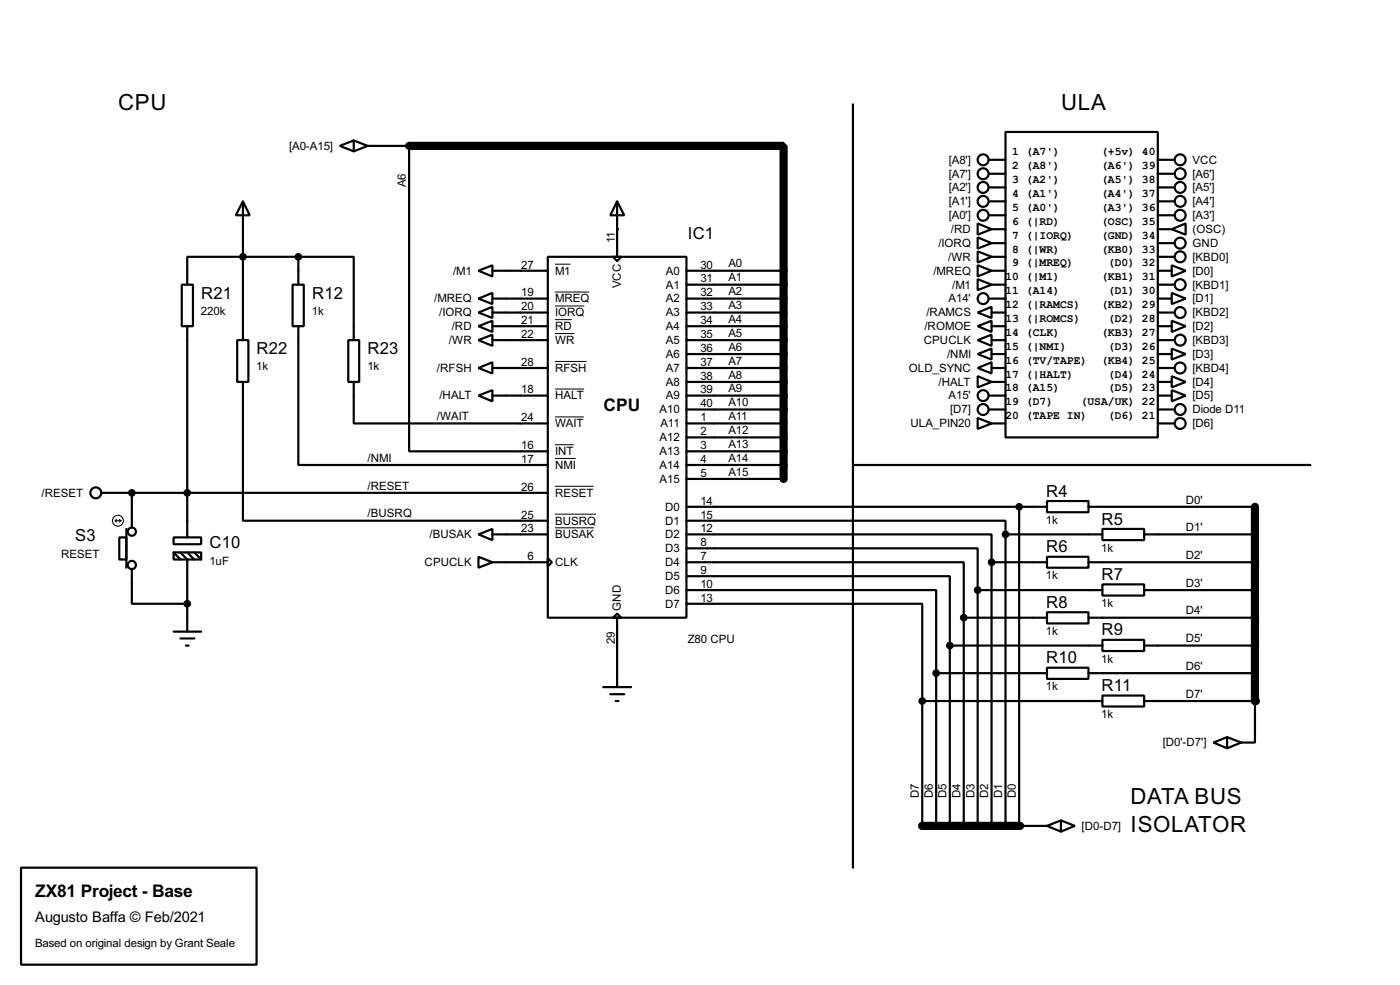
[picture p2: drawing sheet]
<svg xmlns="http://www.w3.org/2000/svg" width="256mm" height="180mm" viewBox="0 0 256 180" stroke-linecap="round" stroke-linejoin="round" font-family="sans-serif">
<g fill="#000">
<circle cx="113.1" cy="42" r=".2"/>
<circle cx="229.9" cy="128.3" r=".75"/>
<circle cx="169" cy="151.2" r=".75"/>
<circle cx="186.7" cy="151.2" r=".75"/>
</g>
<path d="M75 26.7h68.6v61M229.9 92.8v35.5M169 151.2h17.7" fill="none" stroke="#000" stroke-width="1.5"/>
<g fill="none" stroke="#000" stroke-width=".4">
<path d="M156.3 19.1v139.7M44.5 36.9l1.3 2.5h-2.6zM44.5 36.9v25.4M62.3 26.7l2.5-1v2zM64.8 25.7l2.6 1M67.4 26.7h7.6v55.9h25.4M67.4 26.7l-2.6 1M113.1 36.9l1.3 2.5h-2.6zM113.1 36.9v10.1M181.2 29.3h3M181.2 39.4h3M181.2 36.9h3"/>
<path d="M181.2 34.3h3M181.2 31.8h3M184.2 24.2h27.9v55.9h-27.9zM212.1 29.3h3.1M212.1 39.4h3.1M212.1 36.9h3.1M212.1 34.3h3.1M212.1 31.8h3.1M33.3 52.1h2.1v7.6h-2.1zM34.3 59.7v38.7M53.6 52.1h2.1v7.6h-2.1zM54.7 59.7v25.4h45.7"/>
<path d="M54.7 47h10.1v15.3M54.7 47h-20.4v5.1M54.7 47v5.1M87.7 49.6l2.5-1v2zM87.7 59.7l2.5-1v2.1zM87.7 57.2l2.5-1v2zM87.7 54.7l2.5-1.1v2.1zM90.2 49.6h10.2M90.2 59.7h10.2M90.2 57.2h10.2M90.2 54.7h10.2M100.4 47h25.4v66.1h-25.4z"/>
<path d="M112.3 47h1.5l-.7 .8zM125.8 49.6h17.8M125.8 59.7h17.8M125.8 57.2h17.8M125.8 54.7h17.8M125.8 52.1h17.8M179.1 40.9l2.6 1.1-2.6 1zM179.1 43.5l2.6 1-2.6 1zM179.1 46l2.6 1-2.6 1.1zM179.1 48.6l2.6 1-2.6 1zM179.1 51.1l2.6 1-2.6 1zM179.1 59.7l2.6-1v2.1z"/>
<path d="M179.1 57.2l2.6-1v2zM181.2 54.7h3M181.7 49.6h2.5M181.7 59.7h2.5M181.7 57.2h2.5M181.7 47h2.5M181.7 52.1h2.5M181.7 42h2.5M181.7 44.5h2.5M212.1 49.6h2.6M212.1 59.7h2.6M212.1 57.2h3.1"/>
<path d="M212.1 54.7h2.6M212.1 47h3.1M212.1 52.1h3.1M212.1 42h2.6M212.1 44.5h3.1M214.7 42l2.5-1.1v2.1zM214.7 48.6l2.5 1-2.5 1zM214.7 53.6l2.5 1.1-2.5 1zM214.7 58.7l2.5 1-2.5 1.1zM43.5 62.3h2v7.6h-2zM44.5 69.9v25.4h55.9M63.8 62.3h2v7.6h-2z"/>
<path d="M64.8 69.9v7.6h35.6M87.7 67.4l2.5-1.1v2.1zM87.7 62.3l2.5-1v2zM87.7 72.4l2.5-1v2.1zM90.2 67.4h10.2M90.2 62.3h10.2M90.2 72.4h10.2M125.8 67.4h17.8M125.8 62.3h17.8M125.8 72.4h17.8M125.8 77.5h17.8M125.8 75h17.8"/>
<path d="M125.8 69.9h17.8M125.8 64.8h17.8M179.1 64.8l2.6-1v2zM179.1 62.3l2.6-1v2zM179.1 67.4l2.6-1.1v2.1zM179.1 68.9l2.6 1-2.6 1zM179.1 76.5l2.6 1-2.6 1zM181.2 72.4h3M181.2 75h3M181.7 67.4h2.5M181.7 62.3h2.5M181.7 77.5h2.5"/>
<path d="M181.7 69.9h2.5M181.7 64.8h2.5M212.1 67.4h3.1M212.1 62.3h3.1M212.1 72.4h2.6M212.1 77.5h3.1M212.1 75h3.1M212.1 69.9h2.6M212.1 64.8h2.6M214.7 63.8l2.5 1-2.5 1zM214.7 68.9l2.5 1-2.5 1zM214.7 71.4l2.5 1-2.5 1.1z"/>
<path d="M18.6 90.2h81.8M21.9 98.4h1.3v4h-1.3zM23.2 96.8v7.1M24.2 90.2v6.4M31.8 98.4h5.1v1.2h-5.1zM87.7 97.8l2.5-1v2.1zM90.2 97.8h10.2M125.8 95.3h58.4v2.5M125.8 97.8h55.9v5.1M125.8 87.7h17.8M125.8 85.1h17.8M125.8 82.6h17.8"/>
<path d="M125.8 80.1h17.8M125.8 92.8h66M156.3 85.1h83.8M184.2 97.8h17.8M184.2 97.8v53.4M186.7 92.8v58.4h5.1M191.8 91.7h7.6v2.1h-7.6zM199.4 92.8h30.5M202 96.8h7.6v2.1h-7.6zM209.6 97.8h20.3M24.2 104.2v6.3h10.1M31.8 101.1h5.1v1.3h-5.1z"/>
<path d="M31.8 101.1l1.3 1.3M31.8 115.6h5.1M33.1 101.1l1.2 1.3v13.2M33.1 116.9h2.5M34.1 118.2h.5M34.3 101.1l1.3 1.3M35.6 101.1l1.3 1.3M87.7 101.9l2.5 1-2.5 1zM90.2 102.9h10.2M100.4 102.2l.7 .7-.7 .8zM112.3 113.1l.8-.8 .7 .8zM113.1 113.1v12.7"/>
<path d="M125.8 100.4h53.3v7.6M125.8 102.9h50.8v10.2M125.8 105.5h48.2v12.7M125.8 108h45.7v15.2M125.8 110.5h43.2v17.8M174 118.2h28M174 118.2v33M176.6 113.1h15.2M176.6 113.1v38.1M179.1 108h22.9M179.1 108v43.2M181.7 102.9h10.1"/>
<path d="M181.7 102.9v48.3M191.8 101.9h7.6v2h-7.6zM191.8 112.1h7.6v2h-7.6zM199.4 102.9h30.5M199.4 113.1h30.5M202 107h7.6v2h-7.6zM202 117.1h7.6v2.1h-7.6zM209.6 108h20.3M209.6 118.2h20.3M110.5 125.8h5.1M111.8 127.1h2.6M112.8 128.3h.5"/>
<path d="M169 128.3h33M169 128.3v22.9M171.5 123.2h20.3M171.5 123.2v28M191.8 122.2h7.6v2.1h-7.6zM199.4 123.2h30.5M202 127.3h7.6v2h-7.6zM209.6 128.3h20.3v7.6h-2.5M222.3 135.9l2.5-1v2.1zM224.8 134.9l2.6 1M227.4 135.9l-2.6 1.1M3.9 158.8h43.1v17.8h-43.1z"/>
<path d="M191.8 151.2l2.6 1M194.4 150.2l2.5 1-2.5 1zM194.4 150.2l-2.6 1"/>
<circle cx="180.1" cy="29.3" r="1"/>
<circle cx="180.1" cy="31.8" r="1"/>
<circle cx="180.1" cy="36.9" r="1"/>
<circle cx="180.1" cy="34.3" r="1"/>
<circle cx="180.1" cy="39.4" r="1"/>
<circle cx="216.2" cy="31.8" r="1"/>
<circle cx="216.2" cy="29.3" r="1"/>
<circle cx="216.2" cy="39.4" r="1"/>
<circle cx="216.2" cy="36.9" r="1"/>
<circle cx="216.2" cy="34.3" r="1"/>
<circle cx="180.1" cy="54.7" r="1"/>
<circle cx="216.2" cy="47" r="1"/>
<circle cx="216.2" cy="44.5" r="1"/>
<circle cx="216.2" cy="52.1" r="1"/>
<circle cx="216.2" cy="57.2" r="1"/>
<circle cx="180.1" cy="75" r="1"/>
<circle cx="180.1" cy="72.4" r="1"/>
<circle cx="216.2" cy="62.3" r="1"/>
<circle cx="216.2" cy="77.5" r="1"/>
<circle cx="216.2" cy="67.4" r="1"/>
<circle cx="216.2" cy="75" r="1"/>
<circle cx="17.5" cy="90.2" r="1"/>
<circle cx="24.1" cy="97.3" r=".75"/>
<circle cx="24.1" cy="103.4" r=".75"/>
</g>
<g fill="none" stroke="#000" stroke-width=".18">
<path d="M101.7 48.4h2.8M101.7 53.5h6.3M101.7 56h5.4M101.7 58.5h3.1M101.7 61.1h3.6M101.7 66.2h5.8M101.7 71.2h5.3M101.7 76.3h5.3M101.7 81.4h3.4M101.7 83.9h3.8M101.7 89h7.1M101.7 94.1h7.5"/>
<path d="M101.7 96.6h7.1"/>
</g>
<g fill="#000" stroke="#000" stroke-width=".4">
<circle cx="44.5" cy="47" r=".5"/>
<circle cx="54.6" cy="47" r=".5"/>
<circle cx="24.1" cy="90.2" r=".5"/>
<circle cx="34.3" cy="90.2" r=".5"/>
<circle cx="184.2" cy="97.8" r=".5"/>
<circle cx="186.7" cy="92.8" r=".5"/>
<circle cx="34.3" cy="110.5" r=".5"/>
<circle cx="174" cy="118.2" r=".5"/>
<circle cx="176.5" cy="113.1" r=".5"/>
<circle cx="179.1" cy="108" r=".5"/>
<circle cx="181.6" cy="102.9" r=".5"/>
<circle cx="168.9" cy="128.3" r=".5"/>
<circle cx="171.5" cy="123.2" r=".5"/>
</g>
<g fill="none" stroke="#000" stroke-width=".2">
<path d="M21.1 95.3h1.1M21.1 95.3l.3 .3M21.4 95.1l-.3 .2M21.9 95.1l.3 .2M22.2 95.3l-.3 .3"/>
<circle cx="21.6" cy="95.3" r="1"/>
</g>
<g font-size="4.6">
<text x="21.7" y="20.2">CPU</text>
<text x="194.4" y="20.2">ULA</text>
<text x="207.1" y="147.2">DATA BUS</text>
<text x="207.1" y="152.3">ISOLATOR</text>
</g>
<g font-size="3.6">
<text x="110.6" y="75.3">CPU</text>
<text x="6.5" y="164.2">ZX81 Project - Base</text>
</g>
<g font-size="3.4">
<text x="126" y="43.7">IC1</text>
<text x="36.9" y="54.7">R21</text>
<text x="57.2" y="54.7">R12</text>
<text x="47" y="64.8">R22</text>
<text x="67.4" y="64.8">R23</text>
<text x="191.7" y="90.9">R4</text>
<text x="13.8" y="99.1">S3</text>
<text x="38.4" y="100.4">C10</text>
<text x="191.7" y="101.1">R6</text>
<text x="201.8" y="96">R5</text>
<text x="201.8" y="106.2">R7</text>
<text x="191.7" y="111.3">R8</text>
<text x="201.8" y="116.3">R9</text>
<text x="191.7" y="121.4">R10</text>
<text x="201.8" y="126.5">R11</text>
</g>
<text font-size="3" x="6.4" y="168.8">Augusto Baffa © Feb/2021</text>
<g font-size="2.4">
<text x="53" y="27.4">[A0-A15]</text>
<text x="173.8" y="30">[A8']</text>
<text x="185.5" y="28.5">1 (A7')</text>
<text x="201.7" y="28.5">(+5v) 40</text>
<text x="218.5" y="30">VCC</text>
<text x="74.4" y="34.3" transform="rotate(-90 74.4 34.3)">A6</text>
<text x="173.8" y="32.5">[A7']</text>
<text x="173.8" y="35">[A2']</text>
<text x="185.5" y="31">2 (A8')</text>
<text x="185.5" y="33.5">3 (A2')</text>
<text x="201.7" y="31">(A6') 39</text>
<text x="201.7" y="33.5">(A5') 38</text>
<text x="218.5" y="35">[A5']</text>
<text x="218.5" y="32.5">[A6']</text>
<text x="173.8" y="37.6">[A1']</text>
<text x="173.8" y="40.1">[A0']</text>
<text x="185.5" y="36">4 (A1')</text>
<text x="185.5" y="38.6">5 (A0')</text>
<text x="185.5" y="41.2">6 (|RD)</text>
<text x="201.7" y="36">(A4') 37</text>
<text x="201.7" y="38.6">(A3') 36</text>
<text x="201.7" y="41.2">(OSC) 35</text>
<text x="218.5" y="40.1">[A3']</text>
<text x="218.5" y="37.6">[A4']</text>
<text x="112.7" y="44.5" transform="rotate(-90 112.7 44.5)">11</text>
<text x="171.9" y="45.2">/IORQ</text>
<text x="173.7" y="47.7">/WR</text>
<text x="174.2" y="42.7">/RD</text>
<text x="185.5" y="43.7">7 (|IORQ)</text>
<text x="185.5" y="46.2">8 (|WR)</text>
<text x="201.7" y="43.7">(GND) 34</text>
<text x="201.7" y="46.2">(KB0) 33</text>
<text x="218.5" y="42.7">(OSC)</text>
<text x="218.5" y="47.7">[KBD0]</text>
<text x="218.5" y="45.2">GND</text>
<text x="83" y="50.3">/M1</text>
<text x="95.5" y="49.2">27</text>
<text x="101.7" y="50.3">M1</text>
<text x="113.8" y="52.8" transform="rotate(-90 113.8 52.8)">VCC</text>
<text x="122" y="50.3">A0</text>
<text x="122" y="52.8">A1</text>
<text x="128.3" y="49.2">30</text>
<text x="128.3" y="51.7">31</text>
<text x="133.4" y="51.5">A1</text>
<text x="133.4" y="49">A0</text>
<text x="171" y="50.3">/MREQ</text>
<text x="174.5" y="52.8">/M1</text>
<text x="184.2" y="51.3">10 (|M1)</text>
<text x="184.2" y="53.9">11 (A14)</text>
<text x="185.5" y="48.7">9 (|MREQ)</text>
<text x="201.7" y="51.3">(KB1) 31</text>
<text x="203" y="48.7">(D0) 32</text>
<text x="203" y="53.9">(D1) 30</text>
<text x="218.5" y="52.8">[KBD1]</text>
<text x="218.5" y="50.3">[D0]</text>
<text x="36.8" y="57.6">220k</text>
<text x="57.2" y="57.6">1k</text>
<text x="79.6" y="55.4">/MREQ</text>
<text x="80.5" y="57.9">/IORQ</text>
<text x="95.5" y="54.3">19</text>
<text x="95.5" y="56.8">20</text>
<text x="95.5" y="59.3">21</text>
<text x="101.7" y="55.4">MREQ</text>
<text x="101.7" y="57.9">IORQ</text>
<text x="122" y="55.4">A2</text>
<text x="122" y="57.9">A3</text>
<text x="128.3" y="54.3">32</text>
<text x="128.3" y="56.8">33</text>
<text x="128.3" y="59.3">34</text>
<text x="133.4" y="59.1">A4</text>
<text x="133.4" y="56.6">A3</text>
<text x="133.4" y="54">A2</text>
<text x="169.7" y="57.9">/RAMCS</text>
<text x="173.8" y="55.4">A14'</text>
<text x="184.2" y="56.4">12 (|RAMCS)</text>
<text x="184.2" y="58.9">13 (|ROMCS)</text>
<text x="201.7" y="56.4">(KB2) 29</text>
<text x="203" y="58.9">(D2) 28</text>
<text x="218.5" y="57.9">[KBD2]</text>
<text x="218.5" y="55.4">[D1]</text>
<text x="82.3" y="63">/WR</text>
<text x="82.8" y="60.4">/RD</text>
<text x="95.5" y="61.9">22</text>
<text x="101.7" y="60.4">RD</text>
<text x="101.7" y="63">WR</text>
<text x="122" y="60.4">A4</text>
<text x="122" y="63">A5</text>
<text x="122" y="65.5">A6</text>
<text x="128.3" y="61.9">35</text>
<text x="128.3" y="64.4">36</text>
<text x="133.4" y="64.2">A6</text>
<text x="133.4" y="61.7">A5</text>
<text x="169.2" y="63">CPUCLK</text>
<text x="169.4" y="60.4">/ROMOE</text>
<text x="173.5" y="65.5">/NMI</text>
<text x="184.2" y="61.4">14 (CLK)</text>
<text x="184.2" y="64">15 (|NMI)</text>
<text x="201.7" y="61.4">(KB3) 27</text>
<text x="203" y="64">(D3) 26</text>
<text x="218.5" y="63">[KBD3]</text>
<text x="218.5" y="60.4">[D2]</text>
<text x="218.5" y="65.5">[D3]</text>
<text x="47" y="67.7">1k</text>
<text x="67.3" y="67.7">1k</text>
<text x="80.1" y="68.1">/RFSH</text>
<text x="95.5" y="67">28</text>
<text x="95.5" y="72">18</text>
<text x="101.7" y="68.1">RFSH</text>
<text x="122" y="68.1">A7</text>
<text x="122" y="70.6">A8</text>
<text x="128.3" y="67">37</text>
<text x="128.3" y="69.5">38</text>
<text x="128.3" y="72">39</text>
<text x="133.4" y="71.8">A9</text>
<text x="133.4" y="69.3">A8</text>
<text x="133.4" y="66.7">A7</text>
<text x="166.5" y="68.1">OLD_SYNC</text>
<text x="172" y="70.6">/HALT</text>
<text x="184.2" y="66.6">16 (TV/TAPE)</text>
<text x="184.2" y="69.1">17 (|HALT)</text>
<text x="184.2" y="71.6">18 (A15)</text>
<text x="201.7" y="66.6">(KB4) 25</text>
<text x="203" y="69.1">(D4) 24</text>
<text x="203" y="71.6">(D5) 23</text>
<text x="218.5" y="68.1">[KBD4]</text>
<text x="218.5" y="70.6">[D4]</text>
<text x="80.1" y="76.9">/WAIT</text>
<text x="80.5" y="73.1">/HALT</text>
<text x="95.5" y="77.1">24</text>
<text x="101.7" y="73.1">HALT</text>
<text x="120.8" y="75.7">A10</text>
<text x="122" y="73.1">A9</text>
<text x="128.3" y="74.6">40</text>
<text x="128.3" y="77.1">1</text>
<text x="133.4" y="76.9">A11</text>
<text x="133.4" y="74.4">A10</text>
<text x="173.8" y="73.1">A15'</text>
<text x="174.1" y="75.7">[D7]</text>
<text x="184.2" y="74.1">19 (D7)</text>
<text x="184.2" y="76.7">20 (TAPE IN)</text>
<text x="198" y="74.1">(USA/UK) 22</text>
<text x="203" y="76.7">(D6) 21</text>
<text x="218.5" y="73.1">[D5]</text>
<text x="218.5" y="75.7">Diode D11</text>
<text x="95.5" y="82.2">16</text>
<text x="101.7" y="78.2">WAIT</text>
<text x="101.7" y="83.3">INT</text>
<text x="120.8" y="80.8">A12</text>
<text x="120.8" y="83.3">A13</text>
<text x="121" y="78.2">A11</text>
<text x="128.3" y="79.7">2</text>
<text x="128.3" y="82.2">3</text>
<text x="133.4" y="82">A13</text>
<text x="133.4" y="79.5">A12</text>
<text x="166.8" y="78.2">ULA_PIN20</text>
<text x="218.5" y="78.2">[D6]</text>
<text x="67.4" y="84.5">/NMI</text>
<text x="67.4" y="89.6">/RESET</text>
<text x="95.5" y="84.7">17</text>
<text x="95.5" y="89.8">26</text>
<text x="101.7" y="85.8">NMI</text>
<text x="120.8" y="85.8">A14</text>
<text x="120.8" y="88.4">A15</text>
<text x="128.3" y="84.7">4</text>
<text x="128.3" y="87.3">5</text>
<text x="133.4" y="87.1">A15</text>
<text x="133.4" y="84.5">A14</text>
<text x="7.6" y="90.9">/RESET</text>
<text x="67.4" y="94.7">/BUSRQ</text>
<text x="95.5" y="94.9">25</text>
<text x="101.7" y="90.9">RESET</text>
<text x="121.8" y="93.5">D0</text>
<text x="128.3" y="92.4">14</text>
<text x="128.3" y="94.9">15</text>
<text x="191.6" y="95.9">1k</text>
<text x="217.2" y="92.2">D0'</text>
<text x="78.7" y="98.5">/BUSAK</text>
<text x="95.5" y="97.4">23</text>
<text x="101.7" y="96">BUSRQ</text>
<text x="101.7" y="98.5">BUSAK</text>
<text x="121.8" y="96">D1</text>
<text x="121.8" y="98.5">D2</text>
<text x="121.8" y="101.1">D3</text>
<text x="128.3" y="97.4">12</text>
<text x="128.3" y="100">8</text>
<text x="201.8" y="101">1k</text>
<text x="217.2" y="97.2">D1'</text>
<text x="11.2" y="102.1">RESET</text>
<text x="38.4" y="103.4">1uF</text>
<text x="77.8" y="103.6">CPUCLK</text>
<text x="96.7" y="102.5">6</text>
<text x="101.7" y="103.6">CLK</text>
<text x="121.8" y="103.6">D4</text>
<text x="121.8" y="106.2">D5</text>
<text x="128.3" y="102.5">7</text>
<text x="128.3" y="105.1">9</text>
<text x="128.3" y="107.6">10</text>
<text x="191.6" y="106">1k</text>
<text x="217.2" y="102.3">D2'</text>
<text x="217.2" y="107.4">D3'</text>
<text x="113.8" y="111.8" transform="rotate(-90 113.8 111.8)">GND</text>
<text x="121.8" y="108.7">D6</text>
<text x="121.8" y="111.2">D7</text>
<text x="128.3" y="110.1">13</text>
<text x="201.8" y="111.1">1k</text>
<text x="217.2" y="112.5">D4'</text>
<text x="112.7" y="117.9" transform="rotate(-90 112.7 117.9)">29</text>
<text x="126" y="117.7">Z80 CPU</text>
<text x="191.6" y="116.2">1k</text>
<text x="217.2" y="117.6">D5'</text>
<text x="201.8" y="121.3">1k</text>
<text x="217.2" y="122.6">D6'</text>
<text x="191.6" y="126.4">1k</text>
<text x="201.8" y="131.4">1k</text>
<text x="217.2" y="127.7">D7'</text>
<text x="213" y="136.6">[D0'-D7']</text>
<text x="168.4" y="146.1" transform="rotate(-90 168.4 146.1)">D7</text>
<text x="170.9" y="146.1" transform="rotate(-90 170.9 146.1)">D6</text>
<text x="173.4" y="146.1" transform="rotate(-90 173.4 146.1)">D5</text>
<text x="176" y="146.1" transform="rotate(-90 176 146.1)">D4</text>
<text x="178.5" y="146.1" transform="rotate(-90 178.5 146.1)">D3</text>
<text x="181.1" y="146.1" transform="rotate(-90 181.1 146.1)">D2</text>
<text x="183.6" y="146.1" transform="rotate(-90 183.6 146.1)">D1</text>
<text x="186.1" y="146.1" transform="rotate(-90 186.1 146.1)">D0</text>
<text x="198.2" y="151.9">[D0-D7]</text>
<text x="6.4" y="173.4">Based on original design by Grant Seale</text>
</g>
</svg>
